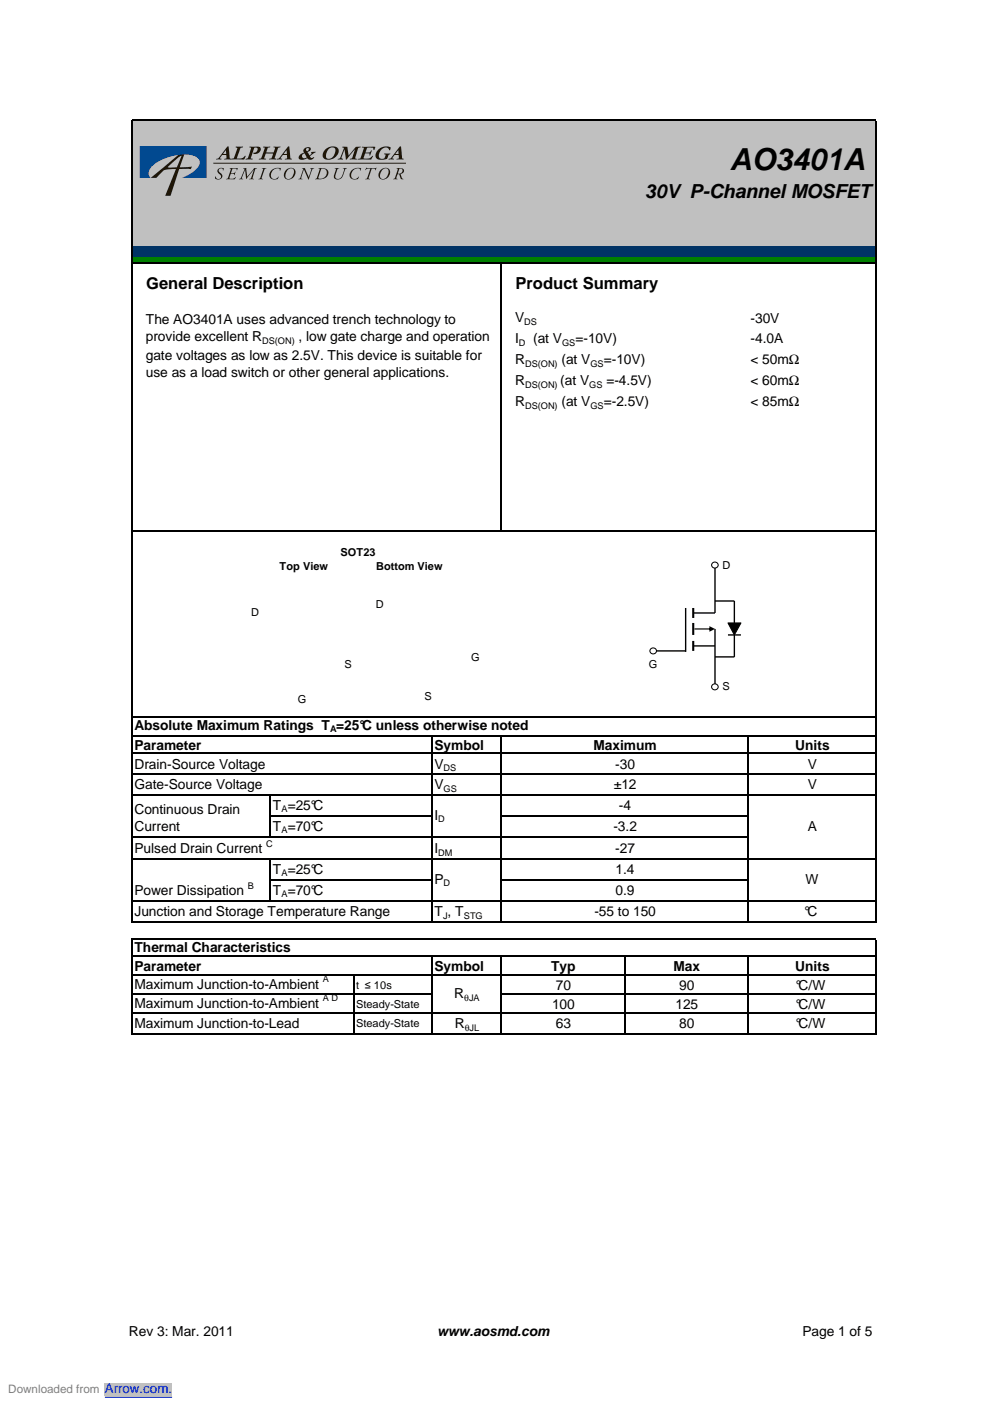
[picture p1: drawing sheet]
<svg xmlns="http://www.w3.org/2000/svg" width="210mm" height="297mm" viewBox="0 0 210 297" stroke-linecap="round" stroke-linejoin="round" font-family="sans-serif">
<path d="M27.9 25.5h157.8v26.7h-157.8z" fill="#c0c0c0"/>
<path d="M27.9 52.2h157.8v2.4h-157.8z" fill="#003365"/>
<path d="M27.9 54.5h157.8v1.3h-157.8z" fill="#008000"/>
<g fill="none" stroke="#000" stroke-width=".25">
<path d="M27.9 25.4v170.2M28.1 25.5h157.7M185.7 25.7v169.9M28.1 55.8h157.7M106.3 55.9v56.7M28.1 112.5h157.7M28.1 152.1h157.7M28.1 156.1h157.7M28.1 159.7h157.7M91.6 156.3v39.3M106.3 156.3v39.3M158.6 156.3v39.3"/>
<path d="M28.1 164.2h157.7M28.1 168.6h157.7M28.1 177.5h130.6M57.3 168.7v8.9M57.4 173.1h34.3M106.4 173.1h52.3M27.9 199v20.3M28.1 182.2h157.7M28.1 191h157.7M28.1 195.5h157.7M28.1 199.1h157.7M57.3 182.3v8.9"/>
<path d="M57.4 186.6h34.3M106.4 186.6h52.3M185.7 199.2v20.1M28.1 210.7h63.6M28.1 202.7h157.7M28.1 206.7h157.7M28.1 214.8h157.7M28.1 219.2h157.7M75 206.8v12.5M91.6 202.8v16.5M106.3 202.8v16.5M106.4 210.7h79.4"/>
<path d="M132.4 202.8v16.5M158.6 202.8v16.5"/>
</g>
<g fill="#251a05">
<path d="M50 31.1h1.5v.1l-.5 .2-.8 2.1a1.67 1.67 0 0 0 1.8-.5l-.2 .8h-2.8l.1-.1 .5-.2 .7-2-.3-.3z"/>
<path d="M52.9 31.1h1.3a.7 .7 0 0 1 .9 .1 .7 .7 0 0 1 .1 .9 .94 .94 0 0 1-1.5 .4l.1-.1a.64 .64 0 0 0 .7-.3 .64 .64 0 0 0-.1-.8l-.5 .1-.7 2v.2l.4 .1-.1 .1h-1.5l.5-.2 .4-1 .3-1.2-.3-.2z"/>
<path d="M55.8 31.1h1.5v.1l-.5 .1-.4 1h1h.6l.3-1-.3-.1v-.1h1.5l-.5 .2-.1 .3-.7 2 .4 .1-.1 .1-1.4-.1a.77 .77 0 0 0 .7-.9l.1-.2h-1.5l-.4 1 .4 .1v.1h-1.5v-.1l.5-.1 .2-.5 .5-1.7-.3-.2z"/>
<path d="M72.6 31.1h1l.3 1.9 1.1-1.4a1.24 1.24 0 0 1 1.5-.5l-.6 .4-.6 2.1 .4 .1-.1 .1h-1.5l.1-.1a.71 .71 0 0 0 .7-.9l.4-1.2-1.8 2.2h-.2l-.3-2.1-.6 1.8 .4 .2-.1 .1h-1.1l.5-.3 .7-1.8 .1-.3-.3-.1z"/>
<path d="M76.8 31.1h1a2.41 2.41 0 0 1 1.8 .1l-.2 .6h-.2a.46 .46 0 0 0-.2-.5 .46 .46 0 0 0-.5 0h-.7l-.2 1a.83 .83 0 0 0 1.1-.4h.1l-.3 1.1h-.2v-.3a.68 .68 0 0 0-.9-.1l-.3 .9 .3 .1a1.93 1.93 0 0 0 1.7-.6v.1a.89 .89 0 0 1-1.3 .7h-2l.1-.1a.48 .48 0 0 0 .6-.4l.7-2h-.5z"/>
<path d="M80.2 31.7a2.04 2.04 0 0 1 2.6-.3l-.2 .5a1.03 1.03 0 0 0-1-.7 1.03 1.03 0 0 0-.9 .8 1.01 1.01 0 0 0 .1 1.7 .7 .7 0 0 0 .7-.2 .7 .7 0 0 0 .2-.7l-.3-.1 .1-.1h1.3l-.3 .2a1.28 1.28 0 0 1-1.7 1.1 1.04 1.04 0 0 1-1.1-.6 1.04 1.04 0 0 1 .2-1.2z"/>
<path d="M46.3 35.8l.6-.2 .6 .1-.2 .5-.2-.4h-.5a.65 .65 0 0 0 .3 1 .84 .84 0 0 1-.2 1.2 .84 .84 0 0 1-1.1-.2l.1-.4a.56 .56 0 0 0 .7 .5 .56 .56 0 0 0 .3-.9l-.2-.1a.69 .69 0 0 1-.2-1.1z"/>
<path d="M48.7 35.6h1.7l-.2 .5-.2-.3h-.7l-.3 .8a.72 .72 0 0 0 1-.2l-.3 .8a.45 .45 0 0 0-.4-.4 .45 .45 0 0 0-.4 .1l-.2 .9a1.23 1.23 0 0 0 1.3-.3 .87 .87 0 0 1-1.1 .5h-1l.3-.1 .2-.4 .5-1.6z"/>
<path d="M51.6 35.6h.6l.2 1.9 1.1-1.3a.72 .72 0 0 1 1-.5l-.4 .2-.4 1.5-.2 .4 .3 .2h-1l.4-.2 .6-1.8-1.6 2-.2-2-.7 1.7 .2 .3h-.8l.1-.1a3.2 3.2 0 0 0 1-2z"/>
<path d="M55.6 35.6l.9 .1-.4 .2-.5 1.6-.1 .4 .2 .1h-.9l.4-.2 .5-1.6 .1-.4z"/>
<path d="M57.6 36l.6-.3 .7-.1 .7 .1-.2 .5-.1-.3a1.25 1.25 0 0 0-1.6 .4 1.25 1.25 0 0 0 .2 1.6 1.27 1.27 0 0 0 1.2-.4 .97 .97 0 0 1-1.5 .4 1.15 1.15 0 0 1 0-1.9z"/>
<path d="M64 35.6h.7l.8 1.9 .5-1.7-.2-.1 .8-.1-.4 .3-.7 2.2-1.1-2.2-.5 1.9 .2 .2h-.8l.3-.1 .2-.7 .5-1.4z"/>
<path d="M71 35.6l.9 .1-.4 .2-.3 1.1-.1 .7a.89 .89 0 0 0 1 .1 .89 .89 0 0 0 .5-.8l.4-1.2-.3-.1h.9a.79 .79 0 0 0-.6 .8l-.2 .6a1.15 1.15 0 0 1-.8 .9 1.15 1.15 0 0 1-1.2-.3l.1-.6 .3-1.2z"/>
<path d="M74.7 36l.5-.3 .8-.1 .6 .1-.2 .5-.1-.3a1.25 1.25 0 0 0-1.6 .4 1.25 1.25 0 0 0 .2 1.6 1.27 1.27 0 0 0 1.2-.4 .97 .97 0 0 1-1.5 .4 1.15 1.15 0 0 1 .1-1.9z"/>
<path d="M77.7 35.6h2.2l-.3 .5-.2-.3h-.6l-.6 1.9 .2 .3h-1l.4-.2 .7-2h-.7l-.4 .3z"/>
<path d="M48.2 31h.3l.2 2a.42 .42 0 0 0 .3 .7v.1h-1.5l.5-.3v-.6h-.9l-.5 .6 .4 .2-.1 .1h-1.1l.6-.3zM47.9 31.8l-.6 .8h.7z"/>
<path d="M61.1 31h.2l.2 2a.42 .42 0 0 0 .4 .7v.1h-1.5l.5-.3-.1-.6h-.8l-.5 .6 .3 .2v.1h-1.1l.5-.3zM60.7 31.8l-.6 .8h.7z"/>
<path d="M64.5 31.6l.6-.4a.52 .52 0 0 1 .8 .3 .52 .52 0 0 1-.5 .7h-.2l.4 .7a.45 .45 0 0 0 .4-.7h1l-1.3 1a.52 .52 0 0 0 .9 .1 .84 .84 0 0 1-1.5 .2 1.35 1.35 0 0 1-1.8 .1 1.29 1.29 0 0 1 1.2-1.2 .57 .57 0 0 1 0-.8zM64.2 32.7a.49 .49 0 0 0 0 .8 .49 .49 0 0 0 .8-.2l-.4-.8zM64.9 31.5a.3 .3 0 0 0 .2 .5 .3 .3 0 0 0 .4-.3 .28 .28 0 0 0-.2-.4 .28 .28 0 0 0-.4 .2z"/>
<path d="M69 31.7l.9-.6a1.21 1.21 0 0 1 1.4 .1 1.21 1.21 0 0 1 .5 1.2 1.96 1.96 0 0 1-3.3 .9 1.62 1.62 0 0 1 .5-1.6zM69.8 31.5a1.68 1.68 0 0 0-.5 2.1 1.56 1.56 0 0 0 1.7-2.2l-.5-.1z"/>
<path d="M84.8 31h.2l.2 2a.42 .42 0 0 0 .4 .7l-.1 .1h-1.4l.5-.3-.1-.6h-.8l-.5 .6 .3 .2v.1h-1.2l.6-.3zM84.4 31.8l-.6 .8h.7z"/>
<path d="M60.5 36.2a1.24 1.24 0 0 1 2.1-.1 1.46 1.46 0 0 1-.5 1.6 1.46 1.46 0 0 1-1.7 .1 1.28 1.28 0 0 1 .1-1.6zM61.2 35.9l-.5 .5a.87 .87 0 0 0-.2 .9 .87 .87 0 0 0 .7 .7 1.5 1.5 0 0 0 1-2.1l-.5-.2z"/>
<path d="M67.5 35.7l.4-.1a1.2 1.2 0 0 1 1.7 1.3 2.3 2.3 0 0 1-2.6 1.1h-.2l.4-.2 .5-1.8 .1-.2zM68.1 35.8l-.6 2a1.24 1.24 0 0 0 1.5-.3 1.24 1.24 0 0 0 0-1.5z"/>
<path d="M80.6 36.2a1.24 1.24 0 0 1 2.1-.1 1.46 1.46 0 0 1-.6 1.6 1.46 1.46 0 0 1-1.6 .1 1.28 1.28 0 0 1 .1-1.6zM81.2 35.9l-.4 .5a.87 .87 0 0 0-.3 .9 .87 .87 0 0 0 .7 .7 1.5 1.5 0 0 0 1-2.1l-.4-.2z"/>
<path d="M84.1 35.7a1.18 1.18 0 0 1 1.6 .5 .78 .78 0 0 1-.7 .7 1.13 1.13 0 0 0 .5 1.1l-.5-.1-.5-1-.2 .1-.3 .7 .3 .3h-.9l.3-.2 .6-1.7v-.3zM84.7 35.8l-.3 .9 .1 .1a.57 .57 0 0 0 .8-.4 .57 .57 0 0 0-.5-.7z"/>
<path d="M32 37.7h1.1a3.9 3.9 0 0 1 2.4-1.8l1.8-.1-2.3 5.7h1.2l1.8-5.7 2.5 .1 .2-.6-2.6 .2 1-2.8-1.4 .2zM35.6 35.4l2.2-2 .7-.4-1 2.5h-1.6z"/>
</g>
<path d="M45.2 34.6h40.9" fill="none" stroke="#251a05" stroke-width=".21"/>
<path d="M29.6 31h14.2v6.7h-5.3a6.7 6.7 0 0 0 3.7-2.7 1.44 1.44 0 0 0-1.3-2 10.3 10.3 0 0 0-8.9 2.5 1.5 1.5 0 0 0 0 2.2h-2.4z" fill="#014990"/>
<path d="M147 128.9v2.1M147 132.1v2.5M147 135.9v2.1" fill="none" stroke="#000" stroke-width=".44"/>
<path d="M139.2 138h6.2M145.4 128.9v9.3M147 136.9h4.6M151.6 120.2v9.8h-4.6M151.6 133.3v11.9M151.6 127.4h4.1v4.7M155.7 134.6v4.7h-4.1" fill="none" stroke="#000" stroke-width=".29"/>
<path d="M147.2 133.2h3.5v.3h-3.5zM150.4 132.8l1.2 .5-1.2 .6z" fill="#000"/>
<path d="M154.3 132.1h2.8l-1.4 2.5z" fill="#000"/>
<path d="M154.3 132.1h2.8l-1.4 2.5z" fill="none" stroke="#000" stroke-width=".22"/>
<circle cx="151.6" cy="119.8" r=".66" fill="#fff"/>
<circle cx="151.6" cy="119.8" r=".66" fill="none" stroke="#000" stroke-width=".22"/>
<circle cx="138.5" cy="138" r=".66" fill="#fff"/>
<circle cx="138.5" cy="138" r=".66" fill="none" stroke="#000" stroke-width=".22"/>
<circle cx="151.6" cy="145.7" r=".66" fill="#fff"/>
<circle cx="151.6" cy="145.7" r=".66" fill="none" stroke="#000" stroke-width=".22"/>
<path d="M154.3 134.6h2.8" fill="none" stroke="#000" stroke-width=".29"/>
<path d="M0 294.6h70.6" fill="none" stroke="#fff" stroke-width="2.5" stroke-linecap="butt"/>
<path d="M22.2 293.3h14.3v2.6h-14.3z" fill="#c0c0c0"/>
<path d="M22.2 296.2h14.3" fill="none" stroke="#00f" stroke-width=".21"/>
<text font-size="6.4" x="154.7" y="36.1">AO3401A</text>
<text font-size="4.1" x="136.7" y="42.1">30V P-Channel MOSFET</text>
<g font-size="3.5">
<text x="31" y="61.3">General Description</text>
<text x="109.3" y="61.3">Product Summary</text>
</g>
<g font-size="2.9">
<text x="30.9" y="68.8">The AO3401A uses advanced trench technology to</text>
<text x="109.2" y="68.3">V</text>
<text x="159.1" y="68.5">-30V</text>
<text x="30.9" y="76.3">gate voltages as low as 2.5V. This device is suitable for</text>
<text x="30.9" y="72.4">provide excellent R</text>
<text x="63.3" y="72.4">, low gate charge and operation</text>
<text x="109.2" y="72.8">I</text>
<text x="109.2" y="77.2">R</text>
<text x="113" y="72.8">(at V</text>
<text x="119" y="77.2">(at V</text>
<text x="122" y="72.8">=-10V)</text>
<text x="128" y="77.2">=-10V)</text>
<text x="159.1" y="72.8">-4.0A</text>
<text x="159.1" y="77.2">&lt; 50mΩ</text>
<text x="30.9" y="79.9">use as a load switch or other general applications.</text>
<text x="109.2" y="81.7">R</text>
<text x="118.8" y="81.7">(at V</text>
<text x="128.6" y="81.7">=-4.5V)</text>
<text x="159.1" y="81.7">&lt; 60mΩ</text>
<text x="109.2" y="86.1">R</text>
<text x="119" y="86.1">(at V</text>
<text x="128" y="86.1">=-2.5V)</text>
<text x="159.1" y="86.1">&lt; 85mΩ</text>
<text x="28.5" y="154.7">Absolute Maximum Ratings T =25°C unless otherwise noted</text>
<text x="28.5" y="158.9">Parameter</text>
<text x="92.1" y="158.9">Symbol</text>
<text x="125.9" y="158.9">Maximum</text>
<text x="168.6" y="158.9">Units</text>
<text x="28.5" y="167.4">Gate-Source Voltage</text>
<text x="28.5" y="162.9">Drain-Source Voltage</text>
<text x="92.1" y="162.9">V</text>
<text x="92.1" y="167.4">V</text>
<text x="130.1" y="167.4">±12</text>
<text x="130.4" y="162.9">-30</text>
<text x="171.3" y="162.9">V</text>
<text x="171.3" y="167.4">V</text>
<text x="28.5" y="172.7">Continuous Drain</text>
<text x="57.9" y="171.7">T =25°C</text>
<text x="92.1" y="173.8">I</text>
<text x="131.2" y="171.8">-4</text>
<text x="28.5" y="176.3">Current</text>
<text x="57.9" y="176.1">T =70°C</text>
<text x="130" y="176.3">-3.2</text>
<text x="171.3" y="176.3">A</text>
<text x="28.5" y="180.9">Pulsed Drain Current</text>
<text x="57.9" y="185.3">T =25°C</text>
<text x="92.1" y="180.9">I</text>
<text x="130.4" y="180.9">-27</text>
<text x="130.5" y="185.4">1.4</text>
<text x="28.5" y="189.8">Power Dissipation</text>
<text x="57.9" y="189.7">T =70°C</text>
<text x="92.1" y="187.3">P</text>
<text x="130.5" y="189.8">0.9</text>
<text x="170.8" y="187.5">W</text>
<text x="28.5" y="194.3">Junction and Storage Temperature Range</text>
<text x="92.1" y="194.3">T , T</text>
<text x="126" y="194.3">-55 to 150</text>
<text x="170.6" y="194.3">°C</text>
<text x="28.5" y="201.9">Thermal Characteristics</text>
<text x="28.5" y="209.7">Maximum Junction-to-Ambient</text>
<text x="28.5" y="205.9">Parameter</text>
<text x="92.1" y="205.9">Symbol</text>
<text x="116.8" y="205.9">Typ</text>
<text x="117.9" y="209.9">70</text>
<text x="142.8" y="205.9">Max</text>
<text x="144" y="209.9">90</text>
<text x="168.6" y="205.9">Units</text>
<text x="168.7" y="209.9">°C/W</text>
<text x="28.5" y="213.7">Maximum Junction-to-Ambient</text>
<text x="96.3" y="211.6">R</text>
<text x="117.1" y="214">100</text>
<text x="143.2" y="214">125</text>
<text x="168.7" y="214">°C/W</text>
<text x="28.5" y="217.9">Maximum Junction-to-Lead</text>
<text x="96.4" y="218">R</text>
<text x="117.9" y="218">63</text>
<text x="144" y="218">80</text>
<text x="168.7" y="218">°C/W</text>
<text x="27.3" y="283.2">Rev 3: Mar. 2011</text>
<text x="92.7" y="283.2">www.aosmd.com</text>
<text x="170.1" y="283.2">Page 1 of 5</text>
</g>
<text font-size="2.8" fill="#00f" x="22.2" y="295.3">Arrow.com.</text>
<text font-size="2.5" fill="#808080" x="1.8" y="295.3">Downloaded from</text>
<g font-size="2.3">
<text x="72.2" y="117.9">SOT23</text>
<text x="59.3" y="120.9">Top View</text>
<text x="79.8" y="120.9">Bottom View</text>
<text x="153.2" y="120.6">D</text>
<text x="53.3" y="130.6">D</text>
<text x="79.7" y="128.9">D</text>
<text x="73" y="141.6">S</text>
<text x="99.9" y="140.1">G</text>
<text x="137.6" y="141.6">G</text>
<text x="63.1" y="149">G</text>
<text x="90" y="148.4">S</text>
<text x="153.2" y="146.4">S</text>
<text x="75.5" y="209.6">t ≤ 10s</text>
<text x="75.5" y="213.6">Steady-State</text>
<text x="75.5" y="217.8">Steady-State</text>
</g>
<g font-size="1.9">
<text x="111.2" y="68.9">DS</text>
<text x="55.6" y="72.9">DS(ON)</text>
<text x="110" y="73.3">D</text>
<text x="111.3" y="77.8">DS(ON)</text>
<text x="119.2" y="73.3">GS</text>
<text x="125.2" y="77.8">GS</text>
<text x="111.3" y="82.2">DS(ON)</text>
<text x="124.9" y="82.2">GS</text>
<text x="111.3" y="86.7">DS(ON)</text>
<text x="125.2" y="86.7">GS</text>
<text x="70" y="155.3">A</text>
<text x="94.1" y="163.5">DS</text>
<text x="94.1" y="167.9">GS</text>
<text x="59.7" y="172.3">A</text>
<text x="56.4" y="179.5">C</text>
<text x="59.7" y="176.7">A</text>
<text x="92.9" y="174.3">D</text>
<text x="59.7" y="185.8">A</text>
<text x="92.9" y="181.5">DM</text>
<text x="52.5" y="188.4">B</text>
<text x="59.7" y="190.2">A</text>
<text x="94.1" y="187.9">D</text>
<text x="93.9" y="194.8">J</text>
<text x="98.3" y="194.8">STG</text>
<text x="68.5" y="208.3">A</text>
<text x="68.5" y="212.3">A D</text>
<text x="98.4" y="212.1">θJA</text>
<text x="98.6" y="218.5">θJL</text>
</g>
</svg>
